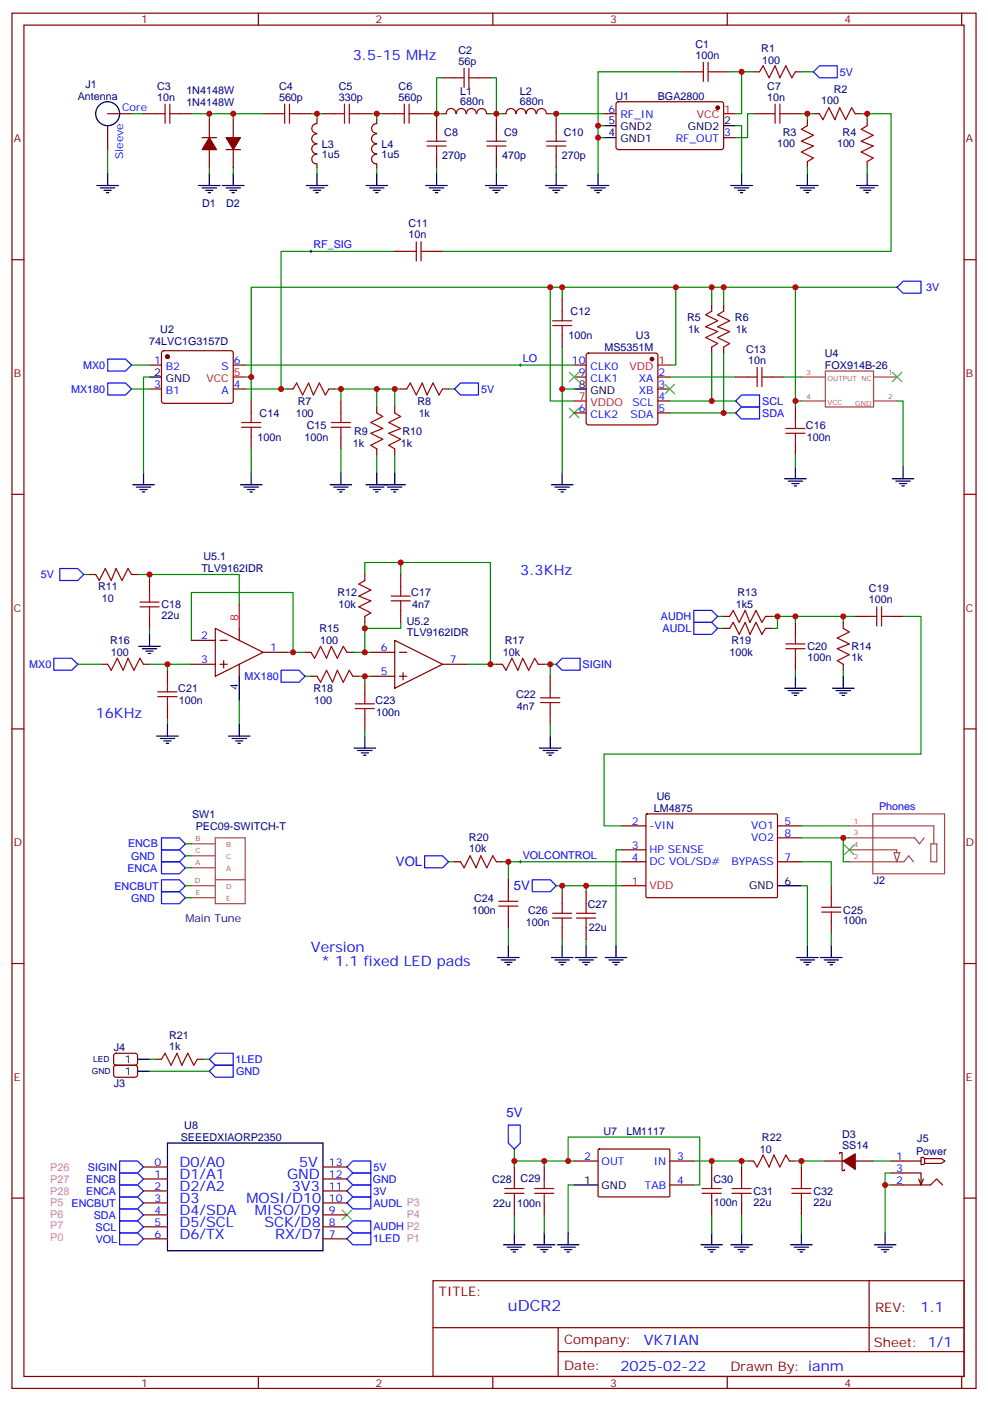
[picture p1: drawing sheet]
<svg xmlns="http://www.w3.org/2000/svg" width="291mm" height="413mm" viewBox="0 0 291 413" stroke-linecap="round" stroke-linejoin="round" font-family="sans-serif">
<g fill="none" stroke="#870000" stroke-width=".35">
<path d="M3.5 3.9h284.4v405.3h-284.4zM7.1 7.4h277.2v398.3h-277.2zM76.2 3.9v3.5M145.3 3.9v3.5M214.5 3.9v3.5M283.6 3.9v3.5M31.7 33.5h7.1M31.7 37v7.1M42.3 33.5h3.6M52.9 33.5h3.5M61.7 35.3v5.3M68.8 35.3v5.3"/>
<path d="M77.6 33.5h3.5M88.2 33.5h3.5M93.5 39.5a1.41 1.41 0 0 0-1.6 1.4 1.41 1.41 0 0 0 1.6 1.4M93.5 36.5a1.41 1.41 0 0 0-1.5 1.4 1.41 1.41 0 0 0 1.5 1.4M93.5 35.3v1M95.2 33.5h3.6M105.8 33.5h3.6M111.1 39.5a1.41 1.41 0 0 0-1.5 1.4 1.41 1.41 0 0 0 1.5 1.4M111.1 36.5a1.41 1.41 0 0 0-1.5 1.4 1.41 1.41 0 0 0 1.5 1.4M111.1 35.3v1M112.9 33.5h3.5M123.5 33.5h3.5"/>
<path d="M128.8 35.3v3.5M130.5 33.5h1.1M130.5 22.9h3.6M131.6 33.5a1.41 1.41 0 0 1 1.4-1.5 1.41 1.41 0 0 1 1.4 1.5M134.6 33.5a1.41 1.41 0 0 1 1.4-1.5 1.41 1.41 0 0 1 1.4 1.5M137.6 33.5a1.41 1.41 0 0 1 1.4-1.5 1.41 1.41 0 0 1 1.4 1.5M140.7 33.5a1.41 1.41 0 0 1 1.4-1.5 1.41 1.41 0 0 1 1.4 1.5M141.1 22.9h3.5M143.6 33.5h1M146.4 35.3v3.5M148.2 33.5h1M149.3 33.5a1.41 1.41 0 0 1 1.4-1.5 1.41 1.41 0 0 1 1.4 1.5"/>
<path d="M152.3 33.5a1.41 1.41 0 0 1 1.4-1.5 1.41 1.41 0 0 1 1.4 1.5M155.2 33.5a1.41 1.41 0 0 1 1.5-1.5 1.41 1.41 0 0 1 1.4 1.5M158.3 33.5a1.41 1.41 0 0 1 1.4-1.5 1.41 1.41 0 0 1 1.4 1.5M161.2 33.5h1.1M164 35.3v3.5M178.2 33.5h3.5M181.9 30.2l.5-.2h30.6l.4 .7v13l-.7 .4-30.6-.1-.4-.6v-12.7zM201.1 21.2h3.5M211.7 21.2h3.5M222.2 33.5h3.6M222.2 21.2h1.8M232.8 33.5h3.6"/>
<path d="M234.6 21.2h1.8M238.1 35.3v1.7M239.9 33.5h1.8M252.2 33.5h1.8M255.8 35.3v1.7M59.6 40.6h4.3M61.7 44.1v5.3M66.7 44.1h4.2M68.8 44.1v5.3M93.5 42.5a1.41 1.41 0 0 0-1.6 1.4 1.41 1.41 0 0 0 1.6 1.4M93.5 45.5a1.41 1.41 0 0 0-1.6 1.4 1.41 1.41 0 0 0 1.6 1.4v1.1M111.1 42.5a1.41 1.41 0 0 0-1.5 1.4 1.41 1.41 0 0 0 1.5 1.4"/>
<path d="M111.1 45.5a1.41 1.41 0 0 0-1.5 1.4 1.41 1.41 0 0 0 1.5 1.4v1.1M128.8 45.9v3.5M146.4 45.9v3.5M164 45.9v3.5M213.4 40.6h3.6M238.1 47.6v1.8M255.8 47.6v1.8M3.5 76.6h3.6M116.4 74.1h3.5M127 74.1h3.5M284.3 76.6h3.6M165.8 88.2v3.5"/>
<path d="M165.8 98.8v3.5M209.9 90v1.7M213.4 90v1.7M44.1 107.6h3.5M44.1 114.7h3.5M47.9 103.6l.4-.2h19.8l.5 .2 .2 .5-.1 14.4-.6 .4-20-.1-.5-.6v-14.1zM68.8 107.6h3.5M68.8 114.7h3.5M74.1 118.2v3.5M84.7 114.7h1.7M97 114.7h1.8M100.5 118.2v3.5"/>
<path d="M111.1 119.9v1.8M116.4 119.9v1.8M118.2 114.7h1.7M130.5 114.7h1.8M169.3 107.6h3.6M169.3 111.1h3.6M173.1 104.3l.5-.2h19.7l.5 .2 .2 .5v19.7l-.2 .5-.5 .2h-19.7l-.5-.2-.2-.5v-19.7zM194 114.7h3.6M194 111.1h3.6M194 118.2h3.6M209.9 102.3v1.8M213.4 102.3v1.8"/>
<path d="M217 111.1h3.5M227.5 111.1h3.6M234.6 119.9v3.6M74.1 128.8v3.5M100.5 128.8v3.5M111.1 132.3v1.8M116.4 132.3v1.8M169.3 121.7h3.6M194 121.7h3.6M234.6 130.5v3.6M3.5 145.7h3.6M284.3 145.7h3.6"/>
<path d="M26.5 169.3h1.7M38.8 169.3h1.8M44.1 171.1v3.5M107.6 169.3v1.8M118.2 169.3v3.6M118.2 179.9v3.5M30 195.8h1.7M42.3 195.8h1.8M44.1 181.7v3.5M49.4 197.6v3.5M56.4 195.8h7.1M56.4 188.7h7.1"/>
<path d="M63.5 185.2l14.1 7.1-14.1 7zM64.9 195.8h2.1M64.9 188.7h2.1M66 194.7v2.1M70.6 185.2v3.5M70.6 195.8v3.5M77.6 192.3h7.1M90 192.3h1.7M91.7 199.3h1.8M102.3 192.3h1.8M104.1 199.3h1.7M107.6 181.7v1.7"/>
<path d="M109.4 192.3h7M109.4 199.3h7M116.4 188.7l14.1 7.1-14.1 7zM117.8 192.3h2.1M117.8 199.3h2.1M118.9 198.3v2.1M130.5 195.8h7.1M146.4 195.8h1.8M158.7 195.8h1.8M162.3 199.3v3.5M213.4 181.7h1.8M213.4 185.2h1.8"/>
<path d="M225.8 181.7h1.7M225.8 185.2h1.7M234.6 183.4v3.6M234.6 194v3.6M248.7 183.4v1.8M248.7 195.8v1.8M252.2 181.7h3.6M262.8 181.7h3.5M3.5 214.8h3.6M49.4 208.1v3.6M107.6 201.1v3.5M107.6 211.7v3.5"/>
<path d="M162.3 209.9v3.5M284.3 214.8h3.6M134.1 254h1.7M146.4 254h1.8M149.9 259.3v3.5M183.4 254h7.1M183.4 243.4h7.1M183.4 250.5h7.1M190.6 240.1l.3-.2h38.2l.2 .3-.1 24.2-.2 .2-38.3-.1-.2-.3zM229.3 254h7.1M229.3 243.4h7.1M229.3 246.9h7.1"/>
<path d="M149.9 269.9v3.5M165.8 262.8v3.5M165.8 273.4v3.5M172.9 262.8v3.5M172.9 273.4v3.5M245.2 261.1v3.5M245.2 271.6v3.6M3.5 284h3.6M284.3 284h3.6M33.7 310.7l.5-.3 5.9 .1 .5 .6-.1 2.4-.6 .5-6-.1-.4-.6v-2.2zM33.7 314.2l.5-.2h5.9l.5 .7-.1 2.4-.6 .4-6-.1-.4-.6v-2.1zM45.9 312.2h1.7"/>
<path d="M58.2 312.2h1.8M176.4 338.8l.3-.1h20.7l.2 .3-.1 13.6-.3 .2-20.6-.1-.2-.3zM3.5 353.1h3.6M42.3 344h7.1M42.3 347.5h7.1M42.3 351h7.1M42.3 354.5h7.1M42.3 358.1h7.1M95.2 344h7.1M95.2 347.5h7.1M95.2 351h7.1M95.2 354.5h7.1"/>
<path d="M95.2 358.1h7.1M151.7 344v3.5M151.7 354.5v3.6M160.5 344v3.5M160.5 354.5v3.6M169.3 342.2h7.1M197.6 342.2h7M197.6 349.2h7M209.9 344v3.5M209.9 354.5v3.6M218.7 344v3.5M218.7 354.5v3.6"/>
<path d="M220.5 342.2h1.7M232.8 342.2h1.8M236.4 344v3.5M236.4 354.5v3.6M243.4 342.2h5.3M247.6 340.1v-.4h.8v5.3h.7v-.3M252.2 342.2h5.3M262.8 349.2h11.7l1.7-1.7 1.8 1.7M262.8 345.7h8.8v3.5l.7-1.7M262.8 342.2h8.8M270.9 347.5l.7 1.7M272.7 341.5h4.9l1.1 .7-1.1 .7h-4.9z"/>
<path d="M272.7 341.5l-.4-.4h-.7v2.2h.7l.4-.4M284.3 353.1h3.6M42.3 361.6h7.1M42.3 365.1h7.1M95.2 361.6h7.1M95.2 365.1h7.1M127.7 377.5h156.6v28.2h-156.6zM256.3 377.5v20.9M127.7 391.3h156.5M164.6 398.4h119.6M164.6 391.3v14.1M76.2 405.7v3.5"/>
<path d="M145.3 405.7v3.5M214.5 405.7v3.5M283.6 405.7v3.5"/>
</g>
<g fill="#870000" stroke="#870000" stroke-width=".35">
<path d="M248.7 342.2l3.5-2.1v4.6z"/>
<path d="M61.7 40.6l2.2 3.5h-4.3z"/>
<path d="M66.7 40.6h4.2l-2.1 3.5z"/>
<circle cx="49.4" cy="105.1" r=".53"/>
<circle cx="192.3" cy="105.8" r=".53"/>
<circle cx="211.7" cy="31.8" r=".53"/>
</g>
<g fill="none" stroke="#000" stroke-width=".35">
<path d="M178.2 37h3.5M213.4 37h3.6M28.6 54.7h6.3M29.6 55.4h4.3M30.7 56.1h2.1M31.4 56.8h.7M31.7 51.2v3.5M58.6 54.7h6.3M59.6 55.4h4.3M60.7 56.1h2.1M61.4 56.8h.7M61.7 51.2v3.5"/>
<path d="M65.6 54.7h6.4M66.7 55.4h4.2M67.7 56.1h2.1M68.4 56.8h.7M68.8 51.2v3.5M90.3 54.7h6.4M91.4 55.4h4.2M92.4 56.1h2.1M93.1 56.8h.7M93.5 51.2v3.5M107.9 54.7h6.4M109 55.4h4.2"/>
<path d="M110.1 56.1h2.1M110.8 56.8h.7M111.1 51.2v3.5M125.6 54.7h6.3M126.6 55.4h4.3M127.7 56.1h2.1M128.4 56.8h.7M128.8 51.2v3.5M143.2 54.7h6.4M144.3 55.4h4.2M145.3 56.1h2.2M146 56.8h.8"/>
<path d="M146.4 51.2v3.5M160.9 54.7h6.3M161.9 55.4h4.3M163 56.1h2.1M163.7 56.8h.7M164 51.2v3.5M173.2 54.7h6.4M174.3 55.4h4.2M175.3 56.1h2.1M176 56.8h.7M176.4 51.2v3.5M178.2 40.6h3.5"/>
<path d="M215.5 54.7h6.4M216.6 55.4h4.2M217.7 56.1h2.1M218.4 56.8h.7M218.7 51.2v3.5M234.9 54.7h6.4M236 55.4h4.2M237.1 56.1h2.1M237.8 56.8h.7M238.1 51.2v3.5M252.6 54.7h6.3M253.6 55.4h4.3"/>
<path d="M254.7 56.1h2.1M255.4 56.8h.7M255.8 51.2v3.5M44.1 111.1h3.5M169.3 114.7h3.6M42.3 139.3v3.6M74.1 139.3v3.6M100.5 139.3v3.6M111.1 139.3v3.6M116.4 139.3v3.6M165.8 139.3v3.6M234.6 137.6v3.5"/>
<path d="M266.3 137.6v3.5M39.2 142.9h6.3M40.2 143.6h4.2M41.3 144.3h2.1M42 145h.7M70.9 142.9h6.4M72 143.6h4.2M73 144.3h2.1M73.7 145h.7M97.4 142.9h6.3M98.4 143.6h4.3M99.5 144.3h2.1"/>
<path d="M100.2 145h.7M107.9 142.9h11.7M109 143.6h4.2M110.1 144.3h2.1M110.8 145h.7M114.3 143.6h4.2M115.4 144.3h2.1M116.1 145h.7M162.6 142.9h6.4M163.7 143.6h4.2M164.7 144.3h2.2M165.5 145h.7"/>
<path d="M231.4 141.1h6.4M232.5 141.8h4.2M233.5 142.5h2.2M234.2 143.2h.7M263.2 141.1h6.3M264.2 141.8h4.3M265.3 142.5h2.1M266 143.2h.7M40.9 190.5h6.4M42 191.2h4.2M43 191.9h2.2M43.7 192.6h.7"/>
<path d="M44.1 187v3.5M70.6 199.3v7.1M234.6 199.3v3.5M248.7 199.3v3.5M46.2 217h6.4M47.3 217.7h4.2M48.3 218.4h2.1M49 219.1h.7M49.4 213.4v3.6M67.4 217h6.3M68.4 217.7h4.3M69.5 218.4h2.1"/>
<path d="M70.2 219.1h.7M70.6 213.4v3.6M107.6 217v3.5M162.3 217v3.5M231.4 202.8h6.4M232.5 203.6h4.2M233.5 204.3h2.2M234.2 205h.7M245.5 202.8h6.4M246.6 203.6h4.2M247.6 204.3h2.2M248.4 205h.7"/>
<path d="M104.4 220.5h6.4M105.5 221.2h4.2M106.5 221.9h2.2M107.2 222.6h.7M159.1 220.5h6.4M160.2 221.2h4.2M161.2 221.9h2.1M161.9 222.6h.7M149.9 278.7v3.5M165.8 278.7v3.5M172.9 278.7v3.5M181.7 278.7v3.5"/>
<path d="M229.3 261.1h7.1M238.1 278.7v3.5M245.2 278.7v3.5M146.8 282.2h6.3M147.8 282.9h4.2M148.9 283.6h2.1M149.6 284.3h.7M162.6 282.2h6.4M163.7 282.9h4.2M164.7 283.6h2.2M165.5 284.3h.7M169.7 282.2h6.3"/>
<path d="M170.7 282.9h4.3M171.8 283.6h2.1M172.5 284.3h.7M178.5 282.2h6.4M179.6 282.9h4.2M180.6 283.6h2.1M181.3 284.3h.7M234.9 282.2h6.4M236 282.9h4.2M237.1 283.6h2.1M237.8 284.3h.7M242 282.2h6.4"/>
<path d="M243.1 282.9h4.2M244.1 283.6h2.1M244.8 284.3h.7M40.6 312.2h3.5M40.6 315.7h3.5M49.4 336.9h45.8v31.8h-45.8zM169.3 349.2h7.1M148.5 366.9h6.4M149.6 367.6h4.2M150.6 368.3h2.2M151.3 369h.7M151.7 363.4v3.5"/>
<path d="M157.3 366.9h6.4M158.4 367.6h4.2M159.5 368.3h2.1M160.2 369h.7M160.5 363.4v3.5M164.4 366.9h6.3M165.5 367.6h4.2M166.5 368.3h2.1M167.2 369h.7M167.6 363.4v3.5M206.7 366.9h6.4M207.8 367.6h4.2"/>
<path d="M208.8 368.3h2.2M209.5 369h.8M209.9 363.4v3.5M215.5 366.9h6.4M216.6 367.6h4.2M217.7 368.3h2.1M218.4 369h.7M218.7 363.4v3.5M233.2 366.9h6.3M234.2 367.6h4.3M235.3 368.3h2.1M236 369h.7"/>
<path d="M236.4 363.4v3.5M257.9 366.9h6.3M258.9 367.6h4.3M260 368.3h2.1M260.7 369h.7M261.1 363.4v3.5"/>
<circle cx="31.7" cy="33.5" r="3.5"/>
</g>
<path d="M213.4 33.5h3.6M68.8 111.1h3.5M169.3 118.2h3.6M194 107.6h3.6M70.6 178.2v7M183.4 261.1h7.1" fill="none" stroke="#f00" stroke-width=".35"/>
<g fill="none" stroke="#008700" stroke-width=".35">
<path d="M38.8 33.5h3.5M56.4 33.5h5.3M68.8 33.5v1.8M77.6 33.5h-15.9v1.8M91.7 33.5h1.8v1.8M93.5 33.5h1.7M109.4 33.5h1.7v1.8M111.1 33.5h1.8M130.5 33.5h-1.7v1.8M130.5 22.9h-1.7v10.6h-1.8M144.6 22.9h1.8v10.6h-1.8M148.2 33.5h-1.8v1.8"/>
<path d="M162.3 33.5h1.7v1.8M164 33.5h14.2M178.2 37h-1.8v14.2M201.1 21.2h-24.7v15.8M215.2 21.2h3.5M217 37h1.7v14.2M222.2 21.2h-3.5v12.3h-1.7M222.2 33.5h-1.7v7.1h-3.5M236.4 33.5h3.5M236.4 21.2h3.5M238.1 33.5v1.8M254 33.5h1.8v1.8"/>
<path d="M255.8 33.5h7v40.6h-132.3M31.7 44.1v7.1M61.7 49.4v1.8M68.8 49.4v1.8M93.5 49.4v1.8M111.1 49.4v1.8M128.8 49.4v1.8M146.4 49.4v1.8M164 49.4v1.8M176.4 40.6h1.8M238.1 49.4v1.8M255.8 49.4v1.8"/>
<path d="M116.4 74.1h-33.5v40.6h-10.6M162.3 84.7h-88.2v26.4M165.8 84.7v3.5M199.3 84.7h35.3M209.9 84.7v5.3M213.4 84.7v5.3M264.6 84.7h-30v33.5M38.8 107.6h5.3M38.8 114.7h5.3M44.1 111.1h-1.8v28.2M72.3 111.1h1.8v7.1M72.3 107.6h97"/>
<path d="M82.9 114.7h1.8M98.8 114.7h19.4M100.5 114.7v3.5M111.1 114.7v5.2M116.4 114.7v5.2M132.3 114.7h1.8M165.8 102.3v12.4M169.3 114.7h-3.5v24.6M197.6 107.6h1.7v-22.9h-37v33.5h7M197.6 111.1h19.4M197.6 118.2h19.4M209.9 104.1v14.1"/>
<path d="M213.4 104.1v17.6M231.1 111.1h5.3M236.4 118.2h-1.8v1.7M264.6 118.2h1.7v19.4M74.1 132.3v7M100.5 132.3v7M111.1 134.1v5.2M116.4 134.1v5.2M197.6 121.7h19.4M234.6 134.1v3.5M24.7 169.3h1.8M40.6 169.3h30v8.9"/>
<path d="M44.1 169.3v1.8M107.6 169.3v-3.5h10.6v3.5M118.2 165.8h26.4v30h1.8M22.9 195.8h7.1M44.1 185.2v1.8M44.1 195.8h12.3M49.4 195.8v1.8M56.4 188.7v-14.1h30v17.7M84.7 192.3h5.3M90 199.3h1.7M104.1 192.3h3.5M105.8 199.3h3.6"/>
<path d="M107.6 183.4v8.9h1.8M107.6 199.3v1.8M118.2 183.4v1.8h-10.6M137.6 195.8h7M160.5 195.8h3.5M162.3 195.8v3.5M211.7 185.2h1.7M211.7 181.7h1.7M227.5 181.7h24.7M229.3 181.7v3.5h-1.8M234.6 181.7v1.7M234.6 197.6v1.7"/>
<path d="M248.7 181.7v1.7M248.7 197.6v1.7M266.3 181.7h5.3v40.5h-93.4v21.2h5.2M49.4 211.7v1.7M70.6 206.4v7M107.6 215.2v1.8M162.3 213.4v3.6M54.7 248.7h1.7M54.7 252.2h1.7M54.7 255.8h1.7M132.3 254h1.8M148.2 254h35.2"/>
<path d="M149.9 254v5.3M183.4 250.5h-1.7v28.2M236.4 254h8.8v7.1M236.4 243.4h14.1M236.4 246.9h12.3M250.5 246.9h-1.8v7.1h1.8M54.7 261.1h1.7M54.7 264.6h1.7M149.9 273.4v5.3M164 261.1h1.8M165.8 276.9v1.8M172.9 261.1v1.7"/>
<path d="M172.9 276.9v1.8M183.4 261.1h-17.6v1.7M236.4 261.1h1.7v17.6M245.2 275.2v3.5M44.1 312.2h1.8M44.1 315.7h17.6M60 312.2h1.7M151.7 338.7v3.5M151.7 358.1v5.3M160.5 342.2h-8.8v1.8M160.5 358.1v5.3M167.6 342.2h-7.1v1.8"/>
<path d="M169.3 349.2h-1.7v14.2M169.3 342.2h-1.7v-7.1h38.8v14.1h-1.8M204.6 342.2h5.3M209.9 358.1v5.3M218.7 342.2h-8.8v1.8M218.7 358.1v5.3M220.5 342.2h-1.8v1.8M234.6 342.2h8.8M236.4 342.2v1.8M236.4 358.1v5.3M257.5 342.2h5.3M261.1 349.2h1.7"/>
<path d="M262.8 345.7h-1.7v17.7"/>
</g>
<g fill="none" stroke="#a10000" stroke-width=".35">
<path d="M207.4 18.3v5.7M208.8 18.3v5.7M45.9 33.5h2.8M48.7 30.7v5.6M50.1 33.5h2.8M50.1 30.7v5.6M81.1 33.5h2.9M84 30.7v5.6M85.4 30.7v5.6M85.4 33.5h2.8M98.8 33.5h2.8M101.6 30.7v5.6"/>
<path d="M103 33.5h2.8M103 30.7v5.6M116.4 33.5h2.8M119.2 30.7v5.6M120.6 33.5h2.9M120.6 30.7v5.6M128.8 38.8v2.8M134.1 22.9h2.8M136.9 20.1v5.7M138.3 20.1v5.7M138.3 22.9h2.8M146.4 38.8v2.8"/>
<path d="M164 38.8v2.8M204.6 21.2h2.8M208.8 21.2h2.9M224 21.2l1.1-1.8 1.7 3.5 1.8-3.5 1.4 3.5 1.8-3.5 1.7 3.5 1.1-1.7M225.8 33.5h2.8M228.6 30.7v5.6M230 33.5h2.8M230 30.7v5.6M238.1 37l-1.7 1.1 3.5 1.8-3.5 1.7 3.5 1.4-3.5 1.8 3.5 1.8-1.8 1M241.7 33.5l1 1.8 1.8-3.6 1.7 3.6 1.4-3.6 1.8 3.6 1.8-3.6 1 1.8M255.8 37l-1.8 1.1 3.5 1.8-3.5 1.7 3.5 1.4-3.5 1.8 3.5 1.8-1.7 1M125.9 43h5.7"/>
<path d="M125.9 41.6h5.7M128.8 43v2.9M143.6 43h5.6M143.6 41.6h5.6M146.4 43v2.9M161.2 43h5.7M161.2 41.6h5.7M164 43v2.9M119.9 74.1h2.9M122.8 71.3v5.6M124.2 74.1h2.8M124.2 71.3v5.6"/>
<path d="M163 94.5h5.6M163 96h5.6M165.8 91.7v2.8M165.8 96v2.8M209.9 91.7l-1.8 1.1 3.6 1.7-3.6 1.8 3.6 1.4-3.6 1.8 3.6 1.7-1.8 1.1M213.4 91.7l-1.7 1.1 3.5 1.7-3.5 1.8 3.5 1.4-3.5 1.8 3.5 1.7-1.8 1.1M86.4 114.7l1.1-1.8 1.8 3.5 1.7-3.5 1.4 3.5 1.8-3.5 1.8 3.5 1-1.7M119.9 114.7l1.1-1.8 1.8 3.5 1.7-3.5 1.4 3.5 1.8-3.5 1.8 3.5 1-1.7M220.5 111.1h2.8M223.3 108.3v5.6M224.7 111.1h2.8M224.7 108.3v5.6"/>
<path d="M71.3 125.9h5.6M71.3 124.5h5.6M74.1 121.7v2.8M74.1 125.9v2.9M97.7 125.9h5.7M97.7 124.5h5.7M100.5 121.7v2.8M100.5 125.9v2.9M111.1 121.7l1.8 1.1-3.5 1.7 3.5 1.8-3.5 1.4 3.5 1.8-3.5 1.7 1.7 1.1M116.4 121.7l1.8 1.1-3.5 1.7 3.5 1.8-3.5 1.4 3.5 1.8-3.5 1.7 1.7 1.1M231.8 127.7h5.6M231.8 126.3h5.6"/>
<path d="M234.6 123.5v2.8M234.6 127.7v2.8M28.2 169.3l1.1 1.8 1.7-3.5 1.8 3.5 1.4-3.5 1.8 3.5 1.7-3.5 1.1 1.7M41.3 177.4h5.6M41.3 178.9h5.6M44.1 174.6v2.8M44.1 178.9v2.8M107.6 171.1l-1.8 1.1 3.6 1.7-3.6 1.8 3.6 1.4-3.6 1.8 3.6 1.7-1.8 1.1M115.4 177.1h5.6M115.4 175.7h5.6M118.2 172.9v2.8M118.2 177.1v2.8"/>
<path d="M258.6 178.9v5.6M260 178.9v5.6M31.7 195.8l1.1 1.8 1.8-3.6 1.7 3.6 1.4-3.6 1.8 3.6 1.8-3.6 1 1.8M91.7 192.3l1.1 1.7 1.7-3.5 1.8 3.5 1.4-3.5 1.8 3.5 1.7-3.5 1.1 1.8M93.5 199.3l1 1.8 1.8-3.5 1.8 3.5 1.4-3.5 1.7 3.5 1.8-3.5 1.1 1.7M148.2 195.8l1 1.8 1.8-3.6 1.8 3.6 1.4-3.6 1.7 3.6 1.8-3.6 1 1.8M215.2 181.7l1.1-1.8 1.7 3.5 1.8-3.5 1.4 3.5 1.8-3.5 1.7 3.5 1.1-1.7M215.2 185.2l1.1-1.8 1.7 3.6 1.8-3.6 1.4 3.6 1.8-3.6 1.7 3.6 1.1-1.8M231.8 189.8h5.6M231.8 191.2h5.6M234.6 187v2.8M234.6 191.2v2.8"/>
<path d="M248.7 185.2l1.8 1.1-3.6 1.7 3.6 1.8-3.6 1.4 3.6 1.8-3.6 1.7 1.8 1.1M255.8 181.7h2.8M260 181.7h2.8M46.6 205.3h5.6M46.6 203.9h5.6M49.4 201.1v2.8M49.4 205.3v2.8M104.8 208.8h5.6M104.8 207.4h5.6M107.6 204.6v2.8M107.6 208.8v2.9M159.5 207.1h5.6"/>
<path d="M159.5 205.7h5.6M162.3 202.8v2.9M162.3 207.1v2.8M135.8 254l1.1 1.8 1.7-3.6 1.8 3.6 1.4-3.6 1.8 3.6 1.7-3.6 1.1 1.8M147.1 265.6h5.7M147.1 267.1h5.7M149.9 262.8v2.8M149.9 267.1v2.8M163 269.2h5.6M163 270.6h5.6M165.8 266.3v2.9M165.8 270.6v2.8"/>
<path d="M170 269.2h5.7M170 270.6h5.7M172.9 266.3v2.9M172.9 270.6v2.8M242.4 267.4h5.6M242.4 268.8h5.6M245.2 264.6v2.8M245.2 268.8v2.8M47.6 312.2l1.1-1.8 1.7 3.6 1.8-3.6 1.4 3.6 1.8-3.6 1.7 3.6 1.1-1.8M148.9 351.7h5.6M148.9 350.3h5.6M151.7 347.5v2.8"/>
<path d="M151.7 351.7v2.8M157.7 351.7h5.6M157.7 350.3h5.6M160.5 347.5v2.8M160.5 351.7v2.8M207.1 351.7h5.6M207.1 350.3h5.6M209.9 347.5v2.8M209.9 351.7v2.8M215.9 351.7h5.6M215.9 350.3h5.6M218.7 347.5v2.8"/>
<path d="M218.7 351.7v2.8M222.2 342.2l1.1 1.8 1.8-3.6 1.7 3.6 1.4-3.6 1.8 3.6 1.8-3.6 1 1.8M233.5 351.7h5.7M233.5 350.3h5.7M236.4 347.5v2.8M236.4 351.7v2.8"/>
</g>
<path d="M91.4 74.1h.7M91.7 73.7v.7M153.1 107.6h.7M153.5 107.2v.7M153.1 254h.7M153.5 253.6v.8" fill="none" stroke="#000" stroke-width=".29"/>
<path d="M167.9 109.7l2.8 2.8M170.7 109.7l-2.8 2.8M196.1 113.2l2.9 2.9M199 113.2l-2.9 2.9M263.2 109.7l2.8 2.8M266 109.7l-2.8 2.8M167.9 120.3l2.8 2.8M170.7 120.3l-2.8 2.8M249.1 249.1l2.8 2.8M251.9 249.1l-2.8 2.8M100.9 356.7l2.8 2.8M103.7 356.7l-2.8 2.8" fill="none" stroke="#3c3" stroke-width=".35"/>
<g fill="none" stroke="#00f" stroke-width=".35">
<path d="M239.9 21.2l1.8-1.8h5.2v3.5h-5.2zM266.3 82.9h5.3v3.5h-5.3l-1.7-1.7zM31.7 105.8h5.3l1.8 1.8-1.8 1.8h-5.3zM31.7 112.9h5.3l1.8 1.8-1.8 1.7h-5.3zM134.1 114.7l1.7-1.8h5.3v3.5h-5.3zM218.7 116.4h5.3v3.5h-5.3l-1.7-1.7zM217 121.7l1.7-1.8h5.3v3.6h-5.3zM17.6 167.6h5.3l1.8 1.7-1.8 1.8h-5.3zM204.6 179.9h5.3l1.8 1.8-1.8 1.7h-5.3zM15.9 194h5.3l1.7 1.8-1.7 1.8h-5.3zM82.9 197.6h5.3l1.8 1.7-1.8 1.8h-5.3zM164 195.8l1.8-1.8h5.3v3.6h-5.3z"/>
<path d="M204.6 183.4h5.3l1.8 1.8-1.8 1.8h-5.3zM47.6 254h5.3l1.8 1.8-1.8 1.7h-5.3zM47.6 246.9h5.3l1.8 1.8-1.8 1.8h-5.3zM47.6 259.3h5.3l1.8 1.8-1.8 1.7h-5.3zM47.6 250.5h5.3l1.8 1.7-1.8 1.8h-5.3zM125.2 252.2h5.3l1.8 1.8-1.8 1.8h-5.3zM157 259.3h5.3l1.7 1.8-1.7 1.7h-5.3zM47.6 262.8h5.3l1.8 1.8-1.8 1.7h-5.3zM61.7 312.2l1.8-1.8h5.3v3.6h-5.3zM61.7 315.7l1.8-1.7h5.3v3.5h-5.3zM149.9 331.6h3.6v5.3l-1.8 1.8-1.8-1.8zM35.3 359.8h5.3l1.7 1.8-1.7 1.8h-5.3z"/>
<path d="M35.3 356.3h5.3l1.7 1.8-1.7 1.7h-5.3zM35.3 342.2h5.3l1.7 1.8-1.7 1.7h-5.3zM35.3 349.2h5.3l1.7 1.8-1.7 1.8h-5.3zM35.3 345.7h5.3l1.7 1.8-1.7 1.7h-5.3zM35.3 352.8h5.3l1.7 1.7-1.7 1.8h-5.3zM102.3 354.5l1.8-1.7h5.3v3.5h-5.3zM104.1 349.2h5.3v3.6h-5.3l-1.8-1.8zM104.1 345.7h5.3v3.5h-5.3l-1.8-1.7zM104.1 342.2h5.3v3.5h-5.3l-1.8-1.7zM35.3 363.4h5.3l1.7 1.7-1.7 1.8h-5.3zM102.3 361.6l1.8-1.8h5.3v3.6h-5.3zM104.1 363.4h5.3v3.5h-5.3l-1.8-1.8z"/>
</g>
<g fill="none" stroke="#a64a4a" stroke-width=".35">
<path d="M236.4 111.1h6.9M236.4 118.2h6.9M257.5 109.4h-14.1v10.5h14.1M257.6 109.4v10.5M257.6 111.1h7M257.6 118.2h7M257.4 239.9h21.2v17.6h-21.2zM56.4 248.7h7M56.4 255.8h7M56.4 252.2h7M63.5 246.9h8.8v19.4h-8.8zM63.5 259.3h8.8"/>
<path d="M250.5 254h16.1l1.4-1.8 1.4 1.8M250.5 243.4h24.9v5.3M250.5 246.9h19.3l1.4 1.8 1.4-1.8M250.5 250.5h14v.8M264.5 254l-.8-2.7h1.7l-.9 2.7M274.5 248.7h1.8v5.3h-1.8zM56.4 261.1h7M56.4 264.6h7"/>
</g>
<g fill="#c00">
<circle cx="213.4" cy="121.7" r=".88"/>
<circle cx="209.9" cy="118.2" r=".88"/>
<circle cx="213.4" cy="84.7" r=".88"/>
<circle cx="209.9" cy="84.7" r=".88"/>
<circle cx="234.6" cy="84.7" r=".88"/>
<circle cx="199.3" cy="84.7" r=".88"/>
<circle cx="234.6" cy="118.2" r=".88"/>
<circle cx="165.8" cy="84.7" r=".88"/>
<circle cx="165.8" cy="114.7" r=".88"/>
<circle cx="44.1" cy="169.3" r=".88"/>
<circle cx="107.6" cy="185.2" r=".88"/>
<circle cx="107.6" cy="192.3" r=".88"/>
<circle cx="144.6" cy="195.8" r=".88"/>
<circle cx="162.3" cy="195.8" r=".88"/>
<circle cx="165.8" cy="261.1" r=".88"/>
<circle cx="172.9" cy="261.1" r=".88"/>
<circle cx="149.9" cy="254" r=".88"/>
<circle cx="261.1" cy="349.2" r=".88"/>
<circle cx="236.4" cy="342.2" r=".88"/>
<circle cx="218.7" cy="342.2" r=".88"/>
<circle cx="160.5" cy="342.2" r=".88"/>
<circle cx="209.9" cy="342.2" r=".88"/>
<circle cx="128.8" cy="33.5" r=".88"/>
<circle cx="111.1" cy="33.5" r=".88"/>
<circle cx="93.5" cy="33.5" r=".88"/>
<circle cx="146.4" cy="33.5" r=".88"/>
<circle cx="61.7" cy="33.5" r=".88"/>
<circle cx="68.8" cy="33.5" r=".88"/>
<circle cx="49.4" cy="195.8" r=".88"/>
<circle cx="111.1" cy="114.7" r=".88"/>
<circle cx="162.3" cy="84.7" r=".88"/>
<circle cx="74.1" cy="111.1" r=".88"/>
<circle cx="82.9" cy="114.7" r=".88"/>
<circle cx="176.4" cy="40.6" r=".88"/>
<circle cx="164" cy="33.5" r=".88"/>
<circle cx="176.4" cy="37" r=".88"/>
<circle cx="218.7" cy="21.2" r=".88"/>
<circle cx="238.1" cy="33.5" r=".88"/>
<circle cx="255.8" cy="33.5" r=".88"/>
<circle cx="167.6" cy="342.2" r=".88"/>
<circle cx="248.7" cy="246.9" r=".88"/>
<circle cx="118.2" cy="165.8" r=".88"/>
<circle cx="116.4" cy="114.7" r=".88"/>
<circle cx="100.5" cy="114.7" r=".88"/>
<circle cx="151.7" cy="342.2" r=".88"/>
<circle cx="229.3" cy="181.7" r=".88"/>
<circle cx="234.6" cy="181.7" r=".88"/>
<circle cx="107.6" cy="199.3" r=".88"/>
<circle cx="86.4" cy="192.3" r=".88"/>
<circle cx="248.7" cy="181.7" r=".88"/>
</g>
<text font-size="4.6" fill="#00f" x="149.8" y="386.5">uDCR2</text>
<g font-size="4.2" fill="#00f">
<text x="104.1" y="17.6">3.5-15 MHz</text>
<text x="153.5" y="169.3">3.3KHz</text>
<text x="28.2" y="211.7">16KHz</text>
<text x="91.7" y="280.5">Version</text>
<text x="94.7" y="284.7">* 1.1 fixed LED pads</text>
<text x="52.9" y="344">D0/A0</text>
<text x="52.9" y="347.5">D1/A1</text>
<text x="84.7" y="347.5">GND</text>
<text x="88.2" y="344">5V</text>
<text x="52.9" y="351">D2/A2</text>
<text x="86.1" y="351">3V3</text>
<text x="52.9" y="358.1">D4/SDA</text>
<text x="52.9" y="354.5">D3</text>
<text x="72.7" y="354.5">MOSI/D10</text>
<text x="75.1" y="358.1">MISO/D9</text>
<text x="52.9" y="365.1">D6/TX</text>
<text x="52.9" y="361.6">D5/SCL</text>
<text x="78" y="361.6">SCK/D8</text>
<text x="81.1" y="365.1">RX/D7</text>
<text x="271.5" y="386.7">1.1</text>
<text x="189.9" y="396.3">VK7IAN</text>
<text x="183" y="404.1">2025-02-22</text>
</g>
<g font-size="3.9" fill="#00f">
<text x="116.8" y="255.3">VOL</text>
<text x="151.5" y="262.3">5V</text>
<text x="149.3" y="329.4">5V</text>
</g>
<g font-size="3.9" fill="#800">
<text x="129.5" y="382.1">TITLE:</text>
<text x="258.1" y="386.7">REV:</text>
<text x="166.4" y="396.3">Company:</text>
<text x="257.7" y="396.9">Sheet: 1/1</text>
<text x="166.4" y="403.9">Date:</text>
<text x="215.4" y="404">Drawn By: ianm</text>
</g>
<g font-size="3.2" fill="#800">
<text x="41.6" y="6.9">1</text>
<text x="110.8" y="6.9">2</text>
<text x="179.9" y="6.9">3</text>
<text x="249.1" y="6.9">4</text>
<text x="4.1" y="42">A</text>
<text x="284.9" y="42">A</text>
<text x="4.1" y="111.1">B</text>
<text x="284.9" y="111.1">B</text>
<text x="4.1" y="180.3">C</text>
<text x="284.9" y="180.3">C</text>
<text x="4.1" y="249.4">D</text>
<text x="284.9" y="249.4">D</text>
<text x="4.1" y="318.6">E</text>
<text x="284.9" y="318.6">E</text>
<text x="41.6" y="408.7">1</text>
<text x="110.8" y="408.7">2</text>
<text x="179.9" y="408.7">3</text>
<text x="249.1" y="408.7">4</text>
</g>
<g font-size="3.2" fill="#000080">
<text x="135.2" y="16.1">C2</text>
<text x="205.1" y="17.3">100n</text>
<text x="205.1" y="14.2">C1</text>
<text x="224.5" y="15.3">R1</text>
<text x="135.2" y="19">56p</text>
<text x="224.8" y="18.8">100</text>
<text x="22.9" y="29.4">Antenna</text>
<text x="25.2" y="25.8">J1</text>
<text x="46.4" y="29.6">10n</text>
<text x="46.4" y="26.5">C3</text>
<text x="55" y="27.6">1N4148W</text>
<text x="82.3" y="29.6">560p</text>
<text x="82.3" y="26.6">C4</text>
<text x="99.9" y="29.6">330p</text>
<text x="99.9" y="26.6">C5</text>
<text x="117.6" y="29.6">560p</text>
<text x="117.6" y="26.6">C6</text>
<text x="135.7" y="28">L1</text>
<text x="153.4" y="28">L2</text>
<text x="181.5" y="29.4">U1</text>
<text x="194" y="29.4">BGA2800</text>
<text x="226.3" y="29.6">10n</text>
<text x="226.3" y="26.5">C7</text>
<text x="245.9" y="27.5">R2</text>
<text x="55" y="31.2">1N4148W</text>
<text x="135.7" y="30.9">680n</text>
<text x="153.4" y="30.9">680n</text>
<text x="242.2" y="30.7">100</text>
<text x="131" y="40">C8</text>
<text x="148.7" y="40">C9</text>
<text x="166.3" y="40">C10</text>
<text x="230.9" y="39.9">R3</text>
<text x="248.5" y="39.9">R4</text>
<text x="94.9" y="46.7">1u5</text>
<text x="94.9" y="43.5">L3</text>
<text x="112.5" y="46.7">1u5</text>
<text x="112.5" y="43.5">L4</text>
<text x="130.4" y="47">270p</text>
<text x="148.1" y="47">470p</text>
<text x="165.7" y="47">270p</text>
<text x="229.2" y="43.5">100</text>
<text x="246.9" y="43.5">100</text>
<text x="59.6" y="61.2">D1</text>
<text x="66.7" y="61.1">D2</text>
<text x="120.5" y="70.2">10n</text>
<text x="120.5" y="67">C11</text>
<text x="168.3" y="92.9">C12</text>
<text x="202.7" y="94.6">R5</text>
<text x="216.8" y="94.6">R6</text>
<text x="44" y="101.7">74LVC1G3157D</text>
<text x="47.3" y="98.1">U2</text>
<text x="167.7" y="99.9">100n</text>
<text x="187.6" y="99.9">U3</text>
<text x="202.9" y="98.1">1k</text>
<text x="217.1" y="98.1">1k</text>
<text x="178.3" y="103.4">MS5351M</text>
<text x="220.1" y="104.1">C13</text>
<text x="220.6" y="107.2">10n</text>
<text x="243.2" y="105.2">U4</text>
<text x="243.3" y="108.7">FOX914B-26</text>
<text x="87.9" y="119.3">R7</text>
<text x="123.1" y="119.3">R8</text>
<text x="76.6" y="122.8">C14</text>
<text x="87.2" y="122.8">100</text>
<text x="123.5" y="122.9">1k</text>
<text x="76" y="129.9">100n</text>
<text x="89.8" y="129.9">100n</text>
<text x="90.5" y="126.4">C15</text>
<text x="104.1" y="131.7">1k</text>
<text x="104.4" y="128.2">R9</text>
<text x="118.2" y="131.7">1k</text>
<text x="118.7" y="128.1">R10</text>
<text x="237.7" y="126.4">C16</text>
<text x="238" y="129.9">100n</text>
<text x="60" y="165.2">U5.1</text>
<text x="59.4" y="168.7">TLV9162IDR</text>
<text x="28.9" y="174">R11</text>
<text x="30.1" y="177.5">10</text>
<text x="47.6" y="179.3">C18</text>
<text x="99.5" y="175.8">R12</text>
<text x="99.8" y="179.3">10k</text>
<text x="121.3" y="175.7">C17</text>
<text x="121.6" y="179.3">4n7</text>
<text x="217" y="179.3">1k5</text>
<text x="217.5" y="175.8">R13</text>
<text x="256.3" y="177.8">100n</text>
<text x="256.3" y="174.6">C19</text>
<text x="47.6" y="182.5">22u</text>
<text x="120" y="184.3">U5.2</text>
<text x="32.5" y="189.9">R16</text>
<text x="94.2" y="186.4">R15</text>
<text x="94.5" y="189.9">100</text>
<text x="120" y="187.5">TLV9162IDR</text>
<text x="148.9" y="189.9">R17</text>
<text x="215.7" y="189.9">R19</text>
<text x="238.1" y="191.6">C20</text>
<text x="251.2" y="191.6">R14</text>
<text x="32.7" y="193.4">100</text>
<text x="148.3" y="193.4">10k</text>
<text x="215.1" y="193.4">100k</text>
<text x="238.1" y="194.9">100n</text>
<text x="251.2" y="194.8">1k</text>
<text x="92.4" y="204">R18</text>
<text x="52.6" y="204">C21</text>
<text x="52.8" y="207.5">100n</text>
<text x="92.7" y="207.5">100</text>
<text x="110.8" y="207.5">C23</text>
<text x="152.2" y="205.7">C22</text>
<text x="152.5" y="209.3">4n7</text>
<text x="111" y="211.1">100n</text>
<text x="192.8" y="239.2">LM4875</text>
<text x="193.7" y="235.7">U6</text>
<text x="56.7" y="241">SW1</text>
<text x="57.7" y="244.5">PEC09-SWITCH-T</text>
<text x="138.3" y="248">R20</text>
<text x="138.4" y="251.2">10k</text>
<text x="257.7" y="260.6">J2</text>
<text x="139.2" y="269.3">100n</text>
<text x="139.9" y="265.7">C24</text>
<text x="155.7" y="269.3">C26</text>
<text x="173.4" y="267.5">C27</text>
<text x="248.7" y="269.2">C25</text>
<text x="54.7" y="271.6">Main Tune</text>
<text x="155.1" y="272.8">100n</text>
<text x="173.6" y="274.5">22u</text>
<text x="248.7" y="272.5">100n</text>
<text x="33.5" y="309.8">J4</text>
<text x="49.9" y="309.4">1k</text>
<text x="49.9" y="306.3">R21</text>
<text x="33.5" y="320.4">J3</text>
<text x="54.3" y="332.8">U8</text>
<text x="178" y="334.5">U7</text>
<text x="184.7" y="334.5">LM1117</text>
<text x="248.4" y="335.5">D3</text>
<text x="53.3" y="336.3">SEEEDXIAORP2350</text>
<text x="224.1" y="339.8">10</text>
<text x="224.7" y="336.3">R22</text>
<text x="248.4" y="338.7">SS14</text>
<text x="270.2" y="340.3">Power</text>
<text x="270.6" y="336.7">J5</text>
<text x="145.1" y="348.6">C28</text>
<text x="153.5" y="348.4">C29</text>
<text x="210.4" y="348.7">C30</text>
<text x="222.2" y="352.1">C31</text>
<text x="239.9" y="352.1">C32</text>
<text x="145.4" y="355.7">22u</text>
<text x="152.5" y="355.7">100n</text>
<text x="210.6" y="355.5">100n</text>
<text x="222.2" y="355.4">22u</text>
<text x="239.9" y="355.4">22u</text>
</g>
<g font-size="3.2" fill="#00f">
<text x="247.7" y="22.3">5V</text>
<text x="36" y="32.8">Core</text>
<text x="179.5" y="33.2">6</text>
<text x="183" y="34.9">RF_IN</text>
<text x="199.3" y="42">RF_OUT</text>
<text x="213.6" y="40.2">3</text>
<text x="36.3" y="46.9" transform="rotate(-90 36.3 46.9)">Sleeve</text>
<text x="92.4" y="73.2">RF_SIG</text>
<text x="273.1" y="85.8">3V</text>
<text x="45.4" y="107.2">1</text>
<text x="69" y="107.2">6</text>
<text x="154.2" y="106.7">LO</text>
<text x="168.7" y="107.2">10</text>
<text x="24.5" y="108.7">MX0</text>
<text x="48.9" y="109">B2</text>
<text x="65.3" y="109">S</text>
<text x="170.7" y="110.8">9</text>
<text x="174.2" y="112.5">CLK1</text>
<text x="174.2" y="109">CLK0</text>
<text x="188.4" y="112.5">XA</text>
<text x="194.2" y="110.8">2</text>
<text x="21" y="115.8">MX180</text>
<text x="45.4" y="114.3">3</text>
<text x="48.9" y="116.1">B1</text>
<text x="65.3" y="116.1">A</text>
<text x="69" y="114.3">4</text>
<text x="141.9" y="115.8">5V</text>
<text x="186.6" y="119.6">SCL</text>
<text x="188.4" y="116.1">XB</text>
<text x="194.2" y="114.3">3</text>
<text x="194.2" y="117.8">4</text>
<text x="224.8" y="119.3">SCL</text>
<text x="170.7" y="121.4">6</text>
<text x="174.2" y="123.1">CLK2</text>
<text x="185.9" y="123.1">SDA</text>
<text x="194.2" y="121.4">5</text>
<text x="224.8" y="122.8">SDA</text>
<text x="12.1" y="170.5">5V</text>
<text x="194.9" y="182.7">AUDH</text>
<text x="59.4" y="188.4">2</text>
<text x="79.7" y="191.9">1</text>
<text x="112.3" y="191.9">6</text>
<text x="195.4" y="186.2">AUDL</text>
<text x="8.6" y="196.8">MX0</text>
<text x="59.4" y="195.4">3</text>
<text x="132.6" y="195.4">7</text>
<text x="171.8" y="196.9">SIGIN</text>
<text x="72.1" y="200.4">MX180</text>
<text x="112.3" y="199">5</text>
<text x="259.3" y="238.7">Phones</text>
<text x="186.4" y="243.1">2</text>
<text x="191.6" y="244.5">-VIN</text>
<text x="221.6" y="244.5">VO1</text>
<text x="231.4" y="243.1">5</text>
<text x="37.8" y="249.8">ENCB</text>
<text x="186.4" y="250.1">3</text>
<text x="191.6" y="251.5">HP SENSE</text>
<text x="221.6" y="248">VO2</text>
<text x="231.4" y="246.6">8</text>
<text x="37.6" y="256.9">ENCA</text>
<text x="38.7" y="253.4">GND</text>
<text x="154.2" y="253.1">VOLCONTROL</text>
<text x="186.4" y="253.6">4</text>
<text x="191.6" y="255.1">DC VOL/SD#</text>
<text x="215.7" y="255.1">BYPASS</text>
<text x="231.4" y="253.6">7</text>
<text x="33.8" y="262.2">ENCBUT</text>
<text x="38.7" y="265.7">GND</text>
<text x="69.5" y="313.3">1LED</text>
<text x="69.6" y="316.8">GND</text>
<text x="172.3" y="341.8">2</text>
<text x="199.7" y="341.8">3</text>
<text x="264.3" y="341.8">1</text>
<text x="25.9" y="345.1">SIGIN</text>
<text x="45.6" y="343.6">0</text>
<text x="45.6" y="347.1">1</text>
<text x="97" y="343.6">13</text>
<text x="97" y="347.1">12</text>
<text x="110.2" y="345.1">5V</text>
<text x="177.4" y="343.3">OUT</text>
<text x="192.8" y="343.3">IN</text>
<text x="264.3" y="345.4">3</text>
<text x="25.4" y="348.7">ENCB</text>
<text x="25.4" y="352.2">ENCA</text>
<text x="45.6" y="350.7">2</text>
<text x="97" y="350.7">11</text>
<text x="109.9" y="348.6">GND</text>
<text x="110.2" y="352.2">3V</text>
<text x="190.2" y="350.3">TAB</text>
<text x="199.7" y="348.9">4</text>
<text x="264.3" y="348.9">2</text>
<text x="21.1" y="355.7">ENCBUT</text>
<text x="27.7" y="359.2">SDA</text>
<text x="45.6" y="354.2">3</text>
<text x="45.6" y="357.7">4</text>
<text x="97" y="354.2">10</text>
<text x="97" y="357.7">9</text>
<text x="110.1" y="355.6">AUDL P3</text>
<text x="28.2" y="362.7">SCL</text>
<text x="45.6" y="361.2">5</text>
<text x="45.6" y="364.8">6</text>
<text x="97" y="361.2">8</text>
<text x="97" y="364.8">7</text>
<text x="110.1" y="362.7">AUDH P2</text>
<text x="28.2" y="366.2">VOL</text>
<text x="110.1" y="366.2">1LED P1</text>
</g>
<g font-size="3.2" fill="#f00">
<text x="205.5" y="34.9">VCC</text>
<text x="213.6" y="33.2">1</text>
<text x="194.2" y="107.2">1</text>
<text x="60.9" y="112.5">VCC</text>
<text x="69" y="110.8">5</text>
<text x="185.7" y="109">VDD</text>
<text x="170.7" y="117.8">7</text>
<text x="174.2" y="119.6">VDDO</text>
<text x="70.2" y="183.1" transform="rotate(-90 70.2 183.1)">8</text>
<text x="186.4" y="260.7">1</text>
<text x="191.6" y="262.1">VDD</text>
</g>
<g font-size="3.2">
<text x="179.5" y="40.2">4</text>
<text x="179.5" y="36.7">5</text>
<text x="183" y="42">GND1</text>
<text x="183" y="38.5">GND2</text>
<text x="202.8" y="38.5">GND2</text>
<text x="213.6" y="36.7">2</text>
<text x="45.4" y="110.8">2</text>
<text x="48.9" y="112.5">GND</text>
<text x="170.7" y="114.3">8</text>
<text x="174.2" y="116.1">GND</text>
<text x="70.2" y="203.5" transform="rotate(-90 70.2 203.5)">4</text>
<text x="221" y="262.1">GND</text>
<text x="231.4" y="260.7">6</text>
<text x="36.8" y="313.3">1</text>
<text x="36.8" y="316.8">1</text>
<text x="172.3" y="348.9">1</text>
<text x="177.4" y="350.3">GND</text>
</g>
<g font-size="3.2" fill="#f0f">
<text x="14.8" y="345">P26</text>
<text x="14.8" y="348.5">P27</text>
<text x="14.8" y="352.1">P28</text>
<text x="14.8" y="355.6">P5</text>
<text x="14.8" y="359.1">P6</text>
<text x="119.9" y="359.1">P4</text>
<text x="14.8" y="362.3">P7</text>
<text x="14.8" y="365.8">P0</text>
</g>
<g font-size="2.5" fill="#000080">
<text x="27.1" y="316.6">GND</text>
<text x="27.5" y="313.1">LED</text>
</g>
<g font-size="2.1" fill="#a54b4b">
<text x="237.9" y="110.4">3</text>
<text x="244.1" y="112.2">OUTPUT NC</text>
<text x="261.9" y="110.4">1</text>
<text x="237.9" y="117.5">4</text>
<text x="244.1" y="119.2">VCC</text>
<text x="252.2" y="119.6">GND</text>
<text x="261.9" y="117.5">2</text>
<text x="251.8" y="242.7">1</text>
<text x="57.6" y="251.5">C</text>
<text x="57.7" y="248">B</text>
<text x="66.7" y="249.7">B</text>
<text x="251.8" y="246.2">3</text>
<text x="251.8" y="249.8">4</text>
<text x="57.7" y="255.1">A</text>
<text x="66.7" y="256.8">A</text>
<text x="66.7" y="253.3">C</text>
<text x="251.8" y="253.3">2</text>
<text x="57.5" y="260.4">D</text>
<text x="57.8" y="263.9">E</text>
<text x="66.7" y="262.1">D</text>
<text x="66.7" y="265.6">E</text>
</g>
</svg>
